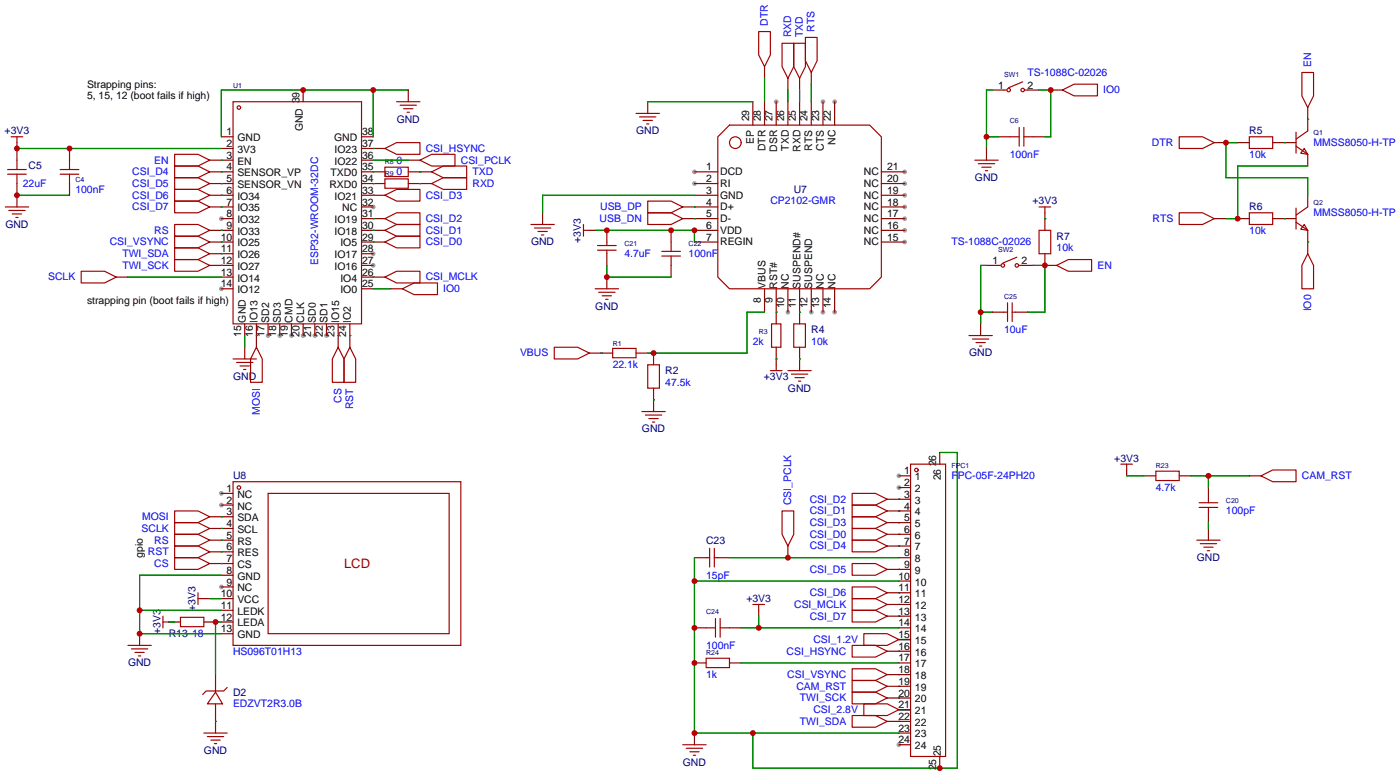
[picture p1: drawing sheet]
<svg xmlns="http://www.w3.org/2000/svg" width="304mm" height="168mm" viewBox="0 0 304 168" stroke-linecap="round" stroke-linejoin="round" font-family="sans-serif">
<g fill="#999">
<circle cx="81.2" cy="45" r=".51"/>
<circle cx="81.2" cy="55.1" r=".51"/>
<circle cx="81.2" cy="57.7" r=".51"/>
<circle cx="71" cy="72.9" r=".51"/>
<circle cx="68.5" cy="72.9" r=".51"/>
<circle cx="65.9" cy="72.9" r=".51"/>
<circle cx="63.4" cy="72.9" r=".51"/>
<circle cx="60.8" cy="72.9" r=".51"/>
<circle cx="58.3" cy="72.9" r=".51"/>
<circle cx="48.1" cy="62.7" r=".51"/>
<circle cx="48.1" cy="47.5" r=".51"/>
<circle cx="151" cy="37.3" r=".51"/>
<circle cx="151" cy="39.9" r=".51"/>
<circle cx="171.3" cy="67.8" r=".51"/>
<circle cx="176.4" cy="67.8" r=".51"/>
<circle cx="178.9" cy="67.8" r=".51"/>
<circle cx="181.5" cy="67.8" r=".51"/>
<circle cx="196.7" cy="52.6" r=".51"/>
<circle cx="196.7" cy="50" r=".51"/>
<circle cx="196.7" cy="47.5" r=".51"/>
<circle cx="196.7" cy="45" r=".51"/>
<circle cx="196.7" cy="42.4" r=".51"/>
<circle cx="196.7" cy="39.9" r=".51"/>
<circle cx="196.7" cy="37.3" r=".51"/>
<circle cx="181.5" cy="22.1" r=".51"/>
<circle cx="178.9" cy="22.1" r=".51"/>
<circle cx="168.8" cy="22.1" r=".51"/>
<circle cx="48.1" cy="107.2" r=".51"/>
<circle cx="48.1" cy="109.7" r=".51"/>
<circle cx="48.1" cy="127.5" r=".51"/>
<circle cx="195.5" cy="103.4" r=".51"/>
<circle cx="195.5" cy="105.9" r=".51"/>
<circle cx="195.5" cy="161.8" r=".51"/>
</g>
<g fill="none" stroke="#870000" stroke-width=".25">
<path d="M65.9 19.6v2.5M88.8 19.6v2.5M166.2 14.5v2.5M171.3 17v2.6M173.9 17v2.6M176.4 15.7v2.6M215.8 19.6h2.5M223.4 19.6h2.5M228.5 19.6h2.5M3.7 31v3.8M3.7 39.9v5.1M15.1 32.3v2.5"/>
<path d="M15.1 39.9v2.5M45.6 34.8h5.1M45.6 37.3h5.1M45.6 39.9h5.1M48.1 29.7h2.6M48.1 32.3h2.6M78.6 29.7h2.6M78.6 32.3h5.1M78.6 34.8h2.6M78.6 37.3h5.1M78.6 39.9h5.1M88.8 34.8h2.5"/>
<path d="M88.8 37.3h5.1M88.8 39.9h5.1M140.8 22.1v2.5M151 37.3h5.1M151 39.9h5.1M163.7 22.1v5.1M166.2 22.1v5.1M168.8 22.1v5.1M171.3 22.1v5.1M173.9 22.1v5.1M176.4 22.1v5.1M178.9 22.1v5.1"/>
<path d="M181.5 22.1v5.1M191.6 37.3h5.1M191.6 39.9h5.1M214.5 32.3v2.5M217 29.7h2.6M224.7 29.7h2.5M264 31h2.6M269.1 31h2.6M276.7 31h5.1M284.4 23.4v5M284.4 33.5v2.6M45.6 42.4h5.1"/>
<path d="M45.6 45h5.1M45.6 50h5.1M45.6 52.6h5.1M45.6 55.1h5.1M45.6 57.7h5.1M48.1 47.5h2.6M78.6 42.4h5.1M78.6 45h2.6M78.6 47.5h5.1M78.6 50h5.1M78.6 52.6h5.1M78.6 55.1h2.6"/>
<path d="M78.6 57.7h2.6M118 46.2v2.6M128.1 50h1.3M132 50v2.6M132 55.1v2.6M145.9 50v2.6M145.9 57.7v2.5M148.5 45h7.6M148.5 47.5h7.6M151 42.4h5.1M151 50h5.1M151 52.6h5.1"/>
<path d="M191.6 42.4h5.1M191.6 45h5.1M191.6 47.5h5.1M191.6 50h5.1M191.6 52.6h5.1M214.5 57.7h2.5M222.1 57.7h2.6M227.2 55.1v2.6h2.5M227.2 46.2v3.8M264 47.5h2.6M269.1 47.5h2.6M276.7 47.5h5.1"/>
<path d="M284.4 42.4v2.6M284.4 50v5.1M25.3 60.2h2.5M48.1 60.2h2.6M48.1 62.7h2.6M53.2 70.4v2.5M53.2 75.4v2.6M55.8 70.4v5M58.3 70.4v2.5M60.8 70.4v2.5M63.4 70.4v2.5M65.9 70.4v2.5"/>
<path d="M68.5 70.4v2.5M71 70.4v2.5M73.5 70.4v5M76.1 70.4v5M78.6 60.2h5.1M78.6 62.7h2.6M85 62.7h2.5M128.1 76.7h5.1M132 60.2v2.5M138.3 76.7h2.5M142.1 76.7v2.5M166.2 62.7v5.1"/>
<path d="M168.8 62.7v7.7M168.8 75.4v3.8M171.3 62.7v5.1M173.9 62.7v7.7M173.9 75.4v5.1M176.4 62.7v5.1M178.9 62.7v5.1M181.5 62.7v5.1M213.2 70.4v2.5M215.8 67.8h2.5M220.9 67.8h2.5M142.1 84.3v5.1"/>
<path d="M204.3 98.3v2.5M45.6 112.3h5.1M45.6 114.8h5.1M45.6 117.3h5.1M45.6 119.9h5.1M48.1 107.2h2.6M48.1 109.7h2.6M171.3 118.6v2.6M192.9 108.5h5.1M192.9 111h5.1M192.9 113.5h5.1M192.9 116.1h5.1"/>
<path d="M192.9 118.6h5.1M195.5 103.4h2.5M195.5 105.9h2.5M245 102.1v1.3M248.8 103.4h2.5M256.4 103.4h2.6M262.8 105.9v2.6M262.8 111v2.5M262.8 114.8v2.5M271.7 103.4h2.5M30.4 137.7v2.5M36.7 135.1h2.5"/>
<path d="M44.3 130h1.3M44.3 135.1h2.6M45.6 122.4h5.1M48.1 125h2.6M48.1 127.5h2.6M48.1 130h2.6M48.1 132.6h2.6M48.1 135.1h2.6M48.1 137.7h2.6M151 121.2h2.5M151 136.4h2.5M156.1 121.2h2.5"/>
<path d="M158.6 136.4h2.6M165 132.6v1.3M192.9 123.7h5.1M192.9 128.8h5.1M192.9 131.3h5.1M192.9 133.9h5.1M195.5 138.9h2.5M195.5 121.2h2.5M195.5 136.4h2.5M195.5 126.2h2.5M46.9 146.6v3.8M46.9 152.9v6.4"/>
<path d="M151 144h2.5M151 159.3v2.5M158.6 144h2.6M192.9 141.5h5.1M192.9 146.6h5.1M192.9 149.1h5.1M192.9 151.6h5.1M192.9 156.7h5.1M195.5 154.2h2.5M195.5 144h2.5M195.5 159.3h2.5M195.5 161.8h2.5"/>
<path d="M204.3 164.3v2.6"/>
</g>
<g fill="none" stroke="#a10000" stroke-width=".25">
<path d="M165 6.9h2.5v5l-1.3 2.6-1.2-2.6zM170.1 9.4h2.5v5.1l-1.3 2.5-1.2-2.5zM172.6 9.4h2.5v5.1l-1.2 2.5-1.3-2.5zM175.1 8.1h2.6v5.1l-1.3 2.5-1.3-2.5zM218.3 19.6h.5M222.4 17.8l-3.1 1.3M222.9 19.6h.5M231 19.6l2.6-1.3h5v2.5h-5zM283.1 15.7h2.5v5.1l-1.2 2.6-1.3-2.6zM1.7 37.8h4M1.7 36.8h4M2.4 29.7h2.6"/>
<path d="M3.7 29.7v1.3M3.7 34.8v2M3.7 37.8v2.1M13.1 37.8h4M13.1 36.8h4M15.1 34.8v2M15.1 37.8v2.1M38 33.5h5.1l2.5 1.3-2.5 1.3h-5.1zM38 36.1h5.1l2.5 1.2-2.5 1.3h-5.1zM38 38.6h5.1l2.5 1.3-2.5 1.2h-5.1zM50.7 22.1h27.9v48.3h-27.9zM83.7 36.3h5.1v2.1h-5.1z"/>
<path d="M83.7 38.9h5.1v2h-5.1zM83.7 32.3l2.5-1.3h5.1v2.5h-5.1zM86.2 22.1h5.1M87 22.9h3.6M87.8 23.6h2M88.5 24.4h.5M91.3 34.8l2.6-1.3h5v2.6h-5zM93.9 39.9l2.5-1.3h5.1v2.5h-5.1zM93.9 37.3l2.5-1.2h5.1v2.5h-5.1zM138.3 24.6h5.1M139.1 25.4h3.5M139.8 26.2h2.1"/>
<path d="M140.6 26.9h.5M158.6 27.2h30.5l2.5 2.5v30.5l-2.5 2.5h-30.5l-2.5-2.5v-30.5zM212 34.8h5M212.7 35.6h3.6M213.5 36.3h2M214.2 37.1h.6M219.6 29.7h2M221.6 27.7v4.1M222.6 29.7h2.1M222.6 27.7v4.1M256.4 29.7h5.1l2.5 1.3-2.5 1.3h-5.1zM271.7 29.7h5v2.6h-5z"/>
<path d="M281.8 31.8l2.6 1.7M281.8 28.7v4.6M283.6 32.3l.8 1.2-1.6-.2zM284.4 28.4l-2.6 1.8M1.1 45h5.1M1.9 45.7h3.6M2.7 46.5h2M3.4 47.2h.5M17.7 58.9h5l2.6 1.3-2.6 1.3h-5zM38 41.1h5.1l2.5 1.3-2.5 1.3h-5.1zM38 43.7h5.1l2.5 1.3-2.5 1.2h-5.1zM38 51.3h5.1l2.5 1.3-2.5 1.2h-5.1z"/>
<path d="M38 56.4h5.1l2.5 1.3-2.5 1.2h-5.1zM38 53.8h5.1l2.5 1.3-2.5 1.3h-5.1zM38 48.8h5.1l2.5 1.2-2.5 1.3h-5.1zM83.7 42.4l2.5-1.3h5.1v2.6h-5.1zM83.7 47.5l2.5-1.3h5.1v2.6h-5.1zM83.7 50l2.5-1.2h5.1v2.5h-5.1zM83.7 52.6l2.5-1.3h5.1v2.5h-5.1zM115.4 48.8h5.1M116.2 49.5h3.6M117 50.3h2M117.7 51.1h.5M126.9 48.8v2.5"/>
<path d="M126.9 50h1.2M129.9 54.4h4.1M129.9 53.3h4.1M132 52.6v.7M132 54.4v.7M140.8 43.7h5.1l2.6 1.3-2.6 1.2h-5.1zM140.8 46.2h5.1l2.6 1.3-2.6 1.3h-5.1zM143.9 54.6h4.1M143.9 55.6h4.1M145.9 52.6v2M145.9 55.6v2.1M217 57.7h.6"/>
<path d="M221.1 55.9l-3 1.3M221.6 57.7h.5M225.9 50h2.6v5.1h-2.6zM225.9 45h2.6M227.2 45v1.2M229.7 57.7l2.6-1.3h5.1v2.5h-5.1zM256.4 46.2h5.1l2.5 1.3-2.5 1.3h-5.1zM271.7 46.2h5v2.6h-5zM281.8 45.2v4.6M281.8 48.3l2.6 1.7M283.6 48.8l.8 1.2-1.6-.2zM284.4 55.1l1.2 2.6v5h-2.5v-5z"/>
<path d="M284.4 45l-2.6 1.7M50.7 78h5.1M51.4 78.7h3.6M52.2 79.5h2M55.8 75.4l1.2 2.6v5.1h-2.5v-5.1zM73.5 75.4l1.3 2.6v5.1h-2.5v-5.1zM76.1 75.4l1.2 2.6v5.1h-2.5v-5.1zM83.7 60.2l2.5-1.3h5.1v2.6h-5.1zM87.5 62.7l2.5-1.2h5.1v2.5h-5.1zM120.5 75.4h5.1l2.5 1.3-2.5 1.3h-5.1zM129.4 62.7h5.1M130.2 63.5h3.5"/>
<path d="M130.9 64.3h2.1M131.7 65h.5M133.2 75.7h5.1v2h-5.1zM140.8 79.2h2.6v5.1h-2.6zM167.8 70.4h2v5h-2zM168.8 79.2v1.3M172.6 70.4h2.5v5h-2.5zM210.7 72.9h5.1M211.5 73.7h3.5M212.2 74.4h2M213 75.2h.5M218.3 67.8h.8"/>
<path d="M219.1 65.8v4M220.1 65.8v4M220.1 67.8h.8M53 80.3h.5M139.6 89.4h5.1M140.3 90.2h3.6M141.1 90.9h2M141.9 91.7h.5M167.5 80.5h2.6M171.3 80.5h5.1M172.1 81.3h3.5M172.8 82h2.1"/>
<path d="M173.6 82.8h.5M38 111h5.1l2.5 1.3-2.5 1.2h-5.1zM38 113.5h5.1l2.5 1.3-2.5 1.3h-5.1zM38 116.1h5.1l2.5 1.2-2.5 1.3h-5.1zM38 118.6h5.1l2.5 1.3-2.5 1.3h-5.1zM50.7 104.6h49.5v35.6h-49.5zM58.3 107.2h39.4v30.5h-39.4zM154.3 119.1v4.1M155.3 119.1v4.1M170.1 111h2.5v5.1l-1.3 2.5-1.2-2.5zM185.3 107.2h5.1l2.5 1.3-2.5 1.2h-5.1zM185.3 109.7h5.1l2.5 1.3-2.5 1.3h-5.1z"/>
<path d="M185.3 112.3h5.1l2.5 1.2-2.5 1.3h-5.1zM185.3 114.8h5.1l2.5 1.3-2.5 1.2h-5.1zM185.3 117.3h5.1l2.5 1.3-2.5 1.3h-5.1zM198 100.8h7.6v63.5h-7.6zM243.7 100.8h2.6M245 100.8v1.3M251.3 102.4h5.1v2h-5.1zM260.2 117.3h5.1M260.7 110.2h4.1M260.7 109.2h4.1M261 118.1h3.5M261.7 118.9h2.1"/>
<path d="M262.5 119.6h.5M262.8 108.5v.7M262.8 110.2v.8M274.2 103.4l2.5-1.3h5.1v2.5h-5.1zM35.4 133.9v2.5M35.4 135.1h1.3M38 121.2h5.1l2.5 1.2-2.5 1.3h-5.1zM39.2 134.1h5.1v2h-5.1zM43.1 128.8v2.5M43.1 130h1.2M153.5 121.2h.8M153.5 136.4h2.1"/>
<path d="M155.3 121.2h.8M155.6 134.4v4M156.6 134.4v4M156.6 136.4h2M163.7 131.3h2.5M165 131.3v1.3M185.3 122.4h5.1l2.5 1.3-2.5 1.3h-5.1zM185.3 127.5h5.1l2.5 1.3-2.5 1.2h-5.1zM185.3 130h5.1l2.5 1.3-2.5 1.3h-5.1zM185.3 132.6h5.1l2.5 1.3-2.5 1.2h-5.1zM187.8 137.7h5.1l2.6 1.2-2.6 1.3h-5.1zM27.8 140.2h5.1"/>
<path d="M28.6 141h3.5M29.3 141.7h2.1M30.1 142.5h.5M44.3 159.3h5.1M46.9 150.4l1.5 2.5h-3.3zM49.4 149.4l-.8 .7h-3.8l-.7 .8M153.5 143h5.1v2h-5.1zM185.3 140.2h5.1l2.5 1.3-2.5 1.2h-5.1zM185.3 145.3h5.1l2.5 1.3-2.5 1.2h-5.1zM185.3 147.8h5.1l2.5 1.3-2.5 1.3h-5.1zM185.3 150.4h5.1l2.5 1.2-2.5 1.3h-5.1zM185.3 155.4h5.1l2.5 1.3-2.5 1.3h-5.1z"/>
<path d="M187.8 152.9h5.1l2.6 1.3-2.6 1.2h-5.1zM45.1 160h3.5M45.8 160.8h2.1M46.6 161.5h.5M148.5 161.8h5M149.2 162.6h3.6M150 163.3h2M150.7 164.1h.6"/>
<circle cx="219.3" cy="19.6" r=".38"/>
<circle cx="222.4" cy="19.6" r=".38"/>
<circle cx="51.9" cy="23.4" r=".38"/>
<circle cx="159.9" cy="31" r="1.27"/>
<circle cx="218.1" cy="57.7" r=".38"/>
<circle cx="221.1" cy="57.7" r=".38"/>
<circle cx="51.9" cy="105.9" r=".38"/>
<circle cx="199.3" cy="102.1" r=".38"/>
</g>
<g fill="none" stroke="#008700" stroke-width=".25">
<path d="M81.2 19.6v10.1M88.8 19.6h-40.7v10.1M166.2 17v5.1M171.3 19.6v2.5M173.9 19.6v2.5M176.4 18.3v3.8M215.8 19.6h-1.3v12.7M225.9 19.6h2.6v10.1h-1.3M3.7 32.3h44.4M48.1 34.8h.1M48.1 37.3h.1M48.1 39.9h.1"/>
<path d="M81.2 37.3h.1M81.2 39.9h.1M81.2 32.3h.1M81.2 34.8h7.6M91.3 39.9h.1M91.3 37.3h.1M140.8 22.1h22.9M214.5 29.7h2.5M269.1 31h-2.5v7.6h17.8v3.8M279.3 31h.1M284.4 25.9h.1M284.4 36.1h-15.3v11.4h-2.5"/>
<path d="M3.7 42.4h11.4M48.1 42.4h.1M48.1 45h.1M48.1 52.6h.1M48.1 55.1h.1M48.1 57.7h.1M48.1 50h.1M81.2 42.4h.1M81.2 47.5h.1M81.2 50h.1M81.2 52.6h.1M129.4 50h21.6v2.6"/>
<path d="M132 57.7v2.5h13.9M151 45h.1M151 47.5h.1M151 42.4h-33v3.8M214.5 57.7h-1.3v12.7M224.7 57.7h2.5v10.1h-3.8M227.2 47.5h.1M279.3 47.5h.1M284.4 52.6h.1M27.8 60.2h20.3M53.2 72.9v2.5M55.8 72.9h.1"/>
<path d="M73.5 72.9h.1M76.1 72.9h.1M81.2 60.2h.1M81.2 62.7h3.8M130.7 76.7h.1M166.2 67.8h-3.8v8.9h-21.6M168.8 67.8h.1M168.8 78h.1M173.9 67.8h.1M173.9 78h.1M213.2 67.8h2.6M142.1 86.9h.1"/>
<path d="M204.3 98.3h3.9v68.6h-44.5v-7.6M48.1 112.3h.1M48.1 114.8h.1M48.1 117.3h.1M48.1 119.9h.1M195.5 118.6h.1M195.5 116.1h.1M195.5 113.5h.1M195.5 111h.1M195.5 108.5h.1M245 103.4h3.8M259 103.4h12.7"/>
<path d="M262.8 103.4v2.5M262.8 113.5v1.3M30.4 132.6h17.7M36.7 135.1h1.3M45.6 130h2.5M48.1 122.4h.1M48.1 135.1h-1.2v11.5M48.1 125h-17.7v12.7h17.7M151 121.2v38.1h44.5M151 126.2h44.5M158.6 121.2h36.9M161.2 136.4h34.3"/>
<path d="M165 133.9v2.5M195.5 133.9h.1M195.5 131.3h.1M195.5 128.8h.1M195.5 123.7h.1M195.5 138.9h2.5M46.9 156.7h.1M161.2 144h34.3M195.5 156.7h.1M195.5 151.6h.1M195.5 141.5h.1M195.5 149.1h.1"/>
<path d="M195.5 146.6h.1M195.5 154.2h2.5"/>
</g>
<g fill="#c00">
<circle cx="81.2" cy="19.6" r=".63"/>
<circle cx="65.9" cy="19.6" r=".63"/>
<circle cx="145.9" cy="50" r=".63"/>
<circle cx="132" cy="50" r=".63"/>
<circle cx="151" cy="50" r=".63"/>
<circle cx="142.1" cy="76.7" r=".63"/>
<circle cx="269.1" cy="47.5" r=".63"/>
<circle cx="266.6" cy="31" r=".63"/>
<circle cx="3.7" cy="32.3" r=".63"/>
<circle cx="15.1" cy="32.3" r=".63"/>
<circle cx="3.7" cy="42.4" r=".63"/>
<circle cx="228.5" cy="19.6" r=".63"/>
<circle cx="214.5" cy="29.7" r=".63"/>
<circle cx="227.2" cy="57.7" r=".63"/>
<circle cx="213.2" cy="67.8" r=".63"/>
<circle cx="262.8" cy="103.4" r=".63"/>
<circle cx="132" cy="60.2" r=".63"/>
<circle cx="30.4" cy="132.6" r=".63"/>
<circle cx="30.4" cy="137.7" r=".63"/>
<circle cx="46.9" cy="135.1" r=".63"/>
<circle cx="171.3" cy="121.2" r=".63"/>
<circle cx="163.7" cy="159.3" r=".63"/>
<circle cx="204.3" cy="166.9" r=".63"/>
<circle cx="151" cy="159.3" r=".63"/>
<circle cx="151" cy="144" r=".63"/>
<circle cx="151" cy="136.4" r=".63"/>
<circle cx="151" cy="126.2" r=".63"/>
<circle cx="165" cy="136.4" r=".63"/>
</g>
<text font-size="2.8" fill="#a00000" x="74.8" y="123.5">LCD</text>
<g font-size="2.3" fill="#00f">
<text x="167" y="5.6" transform="rotate(-90 167 5.6)">DTR</text>
<text x="172" y="8.1" transform="rotate(-90 172 8.1)">RXD</text>
<text x="174.6" y="8.1" transform="rotate(-90 174.6 8.1)">TXD</text>
<text x="177.1" y="6.9" transform="rotate(-90 177.1 6.9)">RTS</text>
<text x="223.4" y="16.5">TS-1088C-02026</text>
<text x="285.1" y="14.5" transform="rotate(-90 285.1 14.5)">EN</text>
<text x="239.9" y="20.3">IO0</text>
<text x="33.6" y="35.5">EN</text>
<text x="86.2" y="35.5">0</text>
<text x="92.6" y="33">CSI_HSYNC</text>
<text x="100.2" y="35.5">CSI_PCLK</text>
<text x="219.6" y="34.3">100nF</text>
<text x="250.5" y="31.7">DTR</text>
<text x="271.7" y="34.3">10k</text>
<text x="285.6" y="31.7">MMSS8050-H-TP</text>
<text x="5" y="40.6">22uF</text>
<text x="16.4" y="41.9">100nF</text>
<text x="28.8" y="38.1">CSI_D4</text>
<text x="28.8" y="40.6">CSI_D5</text>
<text x="86.2" y="38.1">0</text>
<text x="102.7" y="40.6">RXD</text>
<text x="102.7" y="38.1">TXD</text>
<text x="28.8" y="43.1">CSI_D6</text>
<text x="28.8" y="45.7">CSI_D7</text>
<text x="92.6" y="43.1">CSI_D3</text>
<text x="130.5" y="45.7">USB_DP</text>
<text x="167.5" y="44.4">CP2102-GMR</text>
<text x="285.6" y="47">MMSS8050-H-TP</text>
<text x="23.8" y="53.3">CSI_VSYNC</text>
<text x="33.6" y="50.8">RS</text>
<text x="92.6" y="48.2">CSI_D2</text>
<text x="92.6" y="50.8">CSI_D1</text>
<text x="92.6" y="53.3">CSI_D0</text>
<text x="130.4" y="48.2">USB_DN</text>
<text x="206.9" y="53.3">TS-1088C-02026</text>
<text x="250.6" y="48.2">RTS</text>
<text x="271.7" y="50.8">10k</text>
<text x="26.6" y="58.4">TWI_SCK</text>
<text x="26.6" y="55.8">TWI_SDA</text>
<text x="69.2" y="57.7" transform="rotate(-90 69.2 57.7)">ESP32-WROOM-32DC</text>
<text x="135.8" y="55.8">4.7uF</text>
<text x="149.7" y="55.8">100nF</text>
<text x="229.7" y="54.6">10k</text>
<text x="238.6" y="58.4">EN</text>
<text x="10.5" y="60.9">SCLK</text>
<text x="92.6" y="60.9">CSI_MCLK</text>
<text x="96.4" y="63.5">IO0</text>
<text x="285.1" y="67.7" transform="rotate(-90 285.1 67.7)">IO0</text>
<text x="113.1" y="77.4">VBUS</text>
<text x="163.7" y="74.9">2k</text>
<text x="176.4" y="74.9">10k</text>
<text x="218.3" y="72.4">10uF</text>
<text x="133.2" y="80">22.1k</text>
<text x="144.7" y="83.8">47.5k</text>
<text x="74.3" y="87.5" transform="rotate(-90 74.3 87.5)">CS</text>
<text x="76.8" y="88.9" transform="rotate(-90 76.8 88.9)">RST</text>
<text x="56.5" y="90.1" transform="rotate(-90 56.5 90.1)">MOSI</text>
<text x="206.9" y="104.1">FPC-05F-24PH20</text>
<text x="251.3" y="106.6">4.7k</text>
<text x="283.1" y="104.1">CAM_RST</text>
<text x="30.9" y="113">MOSI</text>
<text x="172" y="109.7" transform="rotate(-90 172 109.7)">CSI_PCLK</text>
<text x="176.1" y="109.2">CSI_D2</text>
<text x="176.1" y="111.7">CSI_D1</text>
<text x="266.6" y="111.7">100pF</text>
<text x="30.8" y="115.5">SCLK</text>
<text x="33.6" y="118.1">RS</text>
<text x="176.1" y="114.3">CSI_D3</text>
<text x="176.1" y="116.8">CSI_D0</text>
<text x="176.1" y="119.3">CSI_D4</text>
<text x="32.2" y="120.6">RST</text>
<text x="33.6" y="123.2">CS</text>
<text x="153.5" y="125.7">15pF</text>
<text x="176.1" y="124.4">CSI_D5</text>
<text x="176.1" y="129.5">CSI_D6</text>
<text x="172.7" y="132">CSI_MCLK</text>
<text x="176.1" y="134.6">CSI_D7</text>
<text x="41.8" y="138.4">18</text>
<text x="50.7" y="142.2">HS096T01H13</text>
<text x="153.5" y="140.9">100nF</text>
<text x="171" y="142.2">CSI_HSYNC</text>
<text x="176.9" y="139.7">CSI_1.2V</text>
<text x="153.5" y="147.3">1k</text>
<text x="171.2" y="147.3">CSI_VSYNC</text>
<text x="173.2" y="149.8">CAM_RST</text>
<text x="50.7" y="153.6">EDZVT2R3.0B</text>
<text x="173.9" y="152.4">TWI_SCK</text>
<text x="176.9" y="154.9">CSI_2.8V</text>
<text x="173.9" y="157.4">TWI_SDA</text>
</g>
<g font-size="2.3">
<text x="18.9" y="19">Strapping pins:</text>
<text x="18.9" y="21.6">5, 15, 12 (boot fails if high)</text>
<text x="65.1" y="22.5" transform="rotate(-90 65.1 22.5)">39</text>
<text x="217.1" y="19.2">1</text>
<text x="223.4" y="19.2">2</text>
<text x="49.3" y="29.4">1</text>
<text x="65.9" y="28.6" transform="rotate(-90 65.9 28.6)">GND</text>
<text x="78.7" y="29.4">38</text>
<text x="162.9" y="26.4" transform="rotate(-90 162.9 26.4)">29</text>
<text x="165.4" y="26.4" transform="rotate(-90 165.4 26.4)">28</text>
<text x="168" y="26.4" transform="rotate(-90 168 26.4)">27</text>
<text x="170.5" y="26.4" transform="rotate(-90 170.5 26.4)">26</text>
<text x="173.1" y="26.4" transform="rotate(-90 173.1 26.4)">25</text>
<text x="175.6" y="26.4" transform="rotate(-90 175.6 26.4)">24</text>
<text x="178.1" y="26.4" transform="rotate(-90 178.1 26.4)">23</text>
<text x="180.7" y="26.4" transform="rotate(-90 180.7 26.4)">22</text>
<text x="49.3" y="34.5">3</text>
<text x="49.3" y="31.9">2</text>
<text x="51.6" y="35.8">EN</text>
<text x="51.6" y="33.2">3V3</text>
<text x="51.6" y="30.7">GND</text>
<text x="72.6" y="30.7">GND</text>
<text x="72.8" y="33.2">IO23</text>
<text x="72.8" y="35.8">IO22</text>
<text x="78.7" y="31.9">37</text>
<text x="78.7" y="34.5">36</text>
<text x="163.9" y="31.2" transform="rotate(-90 163.9 31.2)">EP</text>
<text x="166.5" y="32.8" transform="rotate(-90 166.5 32.8)">DTR</text>
<text x="169" y="33" transform="rotate(-90 169 33)">DSR</text>
<text x="171.5" y="32.7" transform="rotate(-90 171.5 32.7)">TXD</text>
<text x="174.1" y="33" transform="rotate(-90 174.1 33)">RXD</text>
<text x="176.6" y="32.7" transform="rotate(-90 176.6 32.7)">RTS</text>
<text x="179.2" y="32.7" transform="rotate(-90 179.2 32.7)">CTS</text>
<text x="181.7" y="31.4" transform="rotate(-90 181.7 31.4)">NC</text>
<text x="49.3" y="39.6">5</text>
<text x="49.3" y="37">4</text>
<text x="51.6" y="40.8">SENSOR_VN</text>
<text x="51.6" y="38.3">SENSOR_VP</text>
<text x="71.6" y="40.8">RXD0</text>
<text x="71.9" y="38.3">TXD0</text>
<text x="78.7" y="37">35</text>
<text x="78.7" y="39.6">34</text>
<text x="153.6" y="37">1</text>
<text x="153.6" y="39.6">2</text>
<text x="156.6" y="38">DCD</text>
<text x="156.6" y="40.6">RI</text>
<text x="187.9" y="40.6">NC</text>
<text x="187.9" y="38">NC</text>
<text x="192.9" y="39.6">20</text>
<text x="192.9" y="37">21</text>
<text x="49.3" y="47.2">8</text>
<text x="49.3" y="44.6">7</text>
<text x="49.3" y="42.1">6</text>
<text x="51.6" y="45.9">IO35</text>
<text x="51.6" y="43.4">IO34</text>
<text x="72.8" y="43.4">IO21</text>
<text x="74.4" y="45.9">NC</text>
<text x="78.7" y="42.1">33</text>
<text x="78.7" y="44.6">32</text>
<text x="78.7" y="47.2">31</text>
<text x="153.6" y="42.1">3</text>
<text x="153.6" y="44.6">4</text>
<text x="153.6" y="47.2">5</text>
<text x="156.6" y="43.1">GND</text>
<text x="156.6" y="45.7">D+</text>
<text x="187.9" y="45.7">NC</text>
<text x="187.9" y="43.1">NC</text>
<text x="192.9" y="47.2">17</text>
<text x="192.9" y="44.6">18</text>
<text x="192.9" y="42.1">19</text>
<text x="48" y="52.3">10</text>
<text x="49.3" y="49.7">9</text>
<text x="51.6" y="53.5">IO25</text>
<text x="51.6" y="51">IO33</text>
<text x="51.6" y="48.5">IO32</text>
<text x="72.8" y="48.5">IO19</text>
<text x="72.8" y="51">IO18</text>
<text x="74" y="53.5">IO5</text>
<text x="78.7" y="49.7">30</text>
<text x="78.7" y="52.3">29</text>
<text x="153.6" y="49.7">6</text>
<text x="153.6" y="52.3">7</text>
<text x="156.6" y="48.2">D-</text>
<text x="156.6" y="50.7">VDD</text>
<text x="156.6" y="53.3">REGIN</text>
<text x="187.9" y="53.3">NC</text>
<text x="187.9" y="50.7">NC</text>
<text x="187.9" y="48.2">NC</text>
<text x="192.9" y="52.3">15</text>
<text x="192.9" y="49.7">16</text>
<text x="48" y="59.9">13</text>
<text x="48" y="57.3">12</text>
<text x="48" y="54.8">11</text>
<text x="51.6" y="58.6">IO27</text>
<text x="51.6" y="56.1">IO26</text>
<text x="72.8" y="56.1">IO17</text>
<text x="72.8" y="58.6">IO16</text>
<text x="78.7" y="54.8">28</text>
<text x="78.7" y="57.3">27</text>
<text x="78.7" y="59.9">26</text>
<text x="215.8" y="57.3">1</text>
<text x="222.1" y="57.3">2</text>
<text x="48" y="62.4">14</text>
<text x="51.6" y="63.7">IO12</text>
<text x="51.6" y="61.2">IO14</text>
<text x="74" y="61.2">IO4</text>
<text x="74" y="63.7">IO0</text>
<text x="78.7" y="62.4">25</text>
<text x="165.4" y="65.8" transform="rotate(-90 165.4 65.8)">8</text>
<text x="166.5" y="62.7" transform="rotate(-90 166.5 62.7)">VBUS</text>
<text x="168" y="65.8" transform="rotate(-90 168 65.8)">9</text>
<text x="169" y="62.7" transform="rotate(-90 169 62.7)">RST#</text>
<text x="171.5" y="62.7" transform="rotate(-90 171.5 62.7)">NC</text>
<text x="174.1" y="62.7" transform="rotate(-90 174.1 62.7)">SUSPEND#</text>
<text x="176.6" y="62.7" transform="rotate(-90 176.6 62.7)">SUSPEND</text>
<text x="179.2" y="62.7" transform="rotate(-90 179.2 62.7)">NC</text>
<text x="181.7" y="62.7" transform="rotate(-90 181.7 62.7)">NC</text>
<text x="18.9" y="66">strapping pin (boot fails if high)</text>
<text x="53.4" y="70.1" transform="rotate(-90 53.4 70.1)">GND</text>
<text x="56" y="70.1" transform="rotate(-90 56 70.1)">IO13</text>
<text x="58.5" y="70.1" transform="rotate(-90 58.5 70.1)">SD2</text>
<text x="61.1" y="70.1" transform="rotate(-90 61.1 70.1)">SD3</text>
<text x="63.6" y="70.1" transform="rotate(-90 63.6 70.1)">CMD</text>
<text x="66.1" y="70.1" transform="rotate(-90 66.1 70.1)">CLK</text>
<text x="68.7" y="70.1" transform="rotate(-90 68.7 70.1)">SD0</text>
<text x="71.2" y="70.1" transform="rotate(-90 71.2 70.1)">SD1</text>
<text x="73.8" y="70.1" transform="rotate(-90 73.8 70.1)">IO15</text>
<text x="76.3" y="70.1" transform="rotate(-90 76.3 70.1)">IO2</text>
<text x="170.5" y="67" transform="rotate(-90 170.5 67)">10</text>
<text x="173.1" y="67" transform="rotate(-90 173.1 67)">11</text>
<text x="175.6" y="67" transform="rotate(-90 175.6 67)">12</text>
<text x="178.1" y="67" transform="rotate(-90 178.1 67)">13</text>
<text x="180.7" y="67" transform="rotate(-90 180.7 67)">14</text>
<text x="52.4" y="73.2" transform="rotate(-90 52.4 73.2)">15</text>
<text x="55" y="73.2" transform="rotate(-90 55 73.2)">16</text>
<text x="57.5" y="73.2" transform="rotate(-90 57.5 73.2)">17</text>
<text x="60" y="73.2" transform="rotate(-90 60 73.2)">18</text>
<text x="62.6" y="73.2" transform="rotate(-90 62.6 73.2)">19</text>
<text x="65.1" y="73.2" transform="rotate(-90 65.1 73.2)">20</text>
<text x="67.7" y="73.2" transform="rotate(-90 67.7 73.2)">21</text>
<text x="70.2" y="73.2" transform="rotate(-90 70.2 73.2)">22</text>
<text x="72.7" y="73.2" transform="rotate(-90 72.7 73.2)">23</text>
<text x="75.3" y="73.2" transform="rotate(-90 75.3 73.2)">24</text>
<text x="203.5" y="101.3" transform="rotate(-90 203.5 101.3)">26</text>
<text x="49.3" y="106.9">1</text>
<text x="196.6" y="103.1">1</text>
<text x="196.6" y="105.6">2</text>
<text x="198.9" y="104.3">1</text>
<text x="198.9" y="106.9">2</text>
<text x="204.6" y="104.4" transform="rotate(-90 204.6 104.4)">26</text>
<text x="49.3" y="109.4">2</text>
<text x="49.3" y="112">3</text>
<text x="51.6" y="108.1">NC</text>
<text x="51.6" y="110.7">NC</text>
<text x="51.6" y="113.2">SDA</text>
<text x="196.6" y="108.1">3</text>
<text x="196.6" y="110.7">4</text>
<text x="196.6" y="113.2">5</text>
<text x="198.9" y="109.4">3</text>
<text x="198.9" y="112">4</text>
<text x="49.3" y="114.5">4</text>
<text x="49.3" y="117">5</text>
<text x="49.3" y="119.6">6</text>
<text x="51.6" y="115.8">SCL</text>
<text x="51.6" y="118.3">RS</text>
<text x="196.6" y="115.8">6</text>
<text x="196.6" y="118.3">7</text>
<text x="198.9" y="114.5">5</text>
<text x="198.9" y="117">6</text>
<text x="198.9" y="119.6">7</text>
<text x="31.1" y="121.2" transform="rotate(-90 31.1 121.2)">gpio</text>
<text x="49.3" y="122.1">7</text>
<text x="49.3" y="124.7">8</text>
<text x="51.6" y="120.8">RES</text>
<text x="51.6" y="123.4">CS</text>
<text x="51.6" y="125.9">GND</text>
<text x="195.3" y="125.9">10</text>
<text x="196.6" y="120.8">8</text>
<text x="196.6" y="123.4">9</text>
<text x="198.9" y="122.1">8</text>
<text x="198.9" y="124.7">9</text>
<text x="48" y="129.7">10</text>
<text x="49.3" y="127.2">9</text>
<text x="51.6" y="128.5">NC</text>
<text x="51.6" y="131">VCC</text>
<text x="195.3" y="128.5">11</text>
<text x="195.3" y="131">12</text>
<text x="198.9" y="127.2">10</text>
<text x="198.9" y="129.7">11</text>
<text x="48" y="132.3">11</text>
<text x="48" y="134.8">12</text>
<text x="48" y="137.4">13</text>
<text x="51.6" y="133.5">LEDK</text>
<text x="51.6" y="136.1">LEDA</text>
<text x="195.3" y="133.5">13</text>
<text x="195.3" y="136.1">14</text>
<text x="198.9" y="132.3">12</text>
<text x="198.9" y="134.8">13</text>
<text x="198.9" y="137.4">14</text>
<text x="51.6" y="138.6">GND</text>
<text x="195.3" y="138.6">15</text>
<text x="195.3" y="141.2">16</text>
<text x="195.3" y="143.7">17</text>
<text x="198.9" y="139.9">15</text>
<text x="198.9" y="142.4">16</text>
<text x="195.3" y="146.2">18</text>
<text x="195.3" y="148.8">19</text>
<text x="198.9" y="145">17</text>
<text x="198.9" y="147.5">18</text>
<text x="195.3" y="151.3">20</text>
<text x="195.3" y="153.9">21</text>
<text x="198.9" y="150.1">19</text>
<text x="198.9" y="152.6">20</text>
<text x="198.9" y="155.1">21</text>
<text x="195.3" y="156.4">22</text>
<text x="195.3" y="158.9">23</text>
<text x="195.3" y="161.5">24</text>
<text x="198.9" y="157.7">22</text>
<text x="198.9" y="160.2">23</text>
<text x="198.9" y="162.8">24</text>
<text x="203.5" y="167.3" transform="rotate(-90 203.5 167.3)">25</text>
<text x="204.6" y="164.3" transform="rotate(-90 204.6 164.3)">25</text>
</g>
<g font-size="2.3" fill="#000080">
<text x="1" y="29.2">+3V3</text>
<text x="86.3" y="26.6">GND</text>
<text x="138.3" y="29.2">GND</text>
<text x="271.7" y="29.2">R5</text>
<text x="6.2" y="36.8">C5</text>
<text x="172.6" y="41.9">U7</text>
<text x="212" y="39.3">GND</text>
<text x="224.5" y="44.4">+3V3</text>
<text x="271.7" y="45.7">R6</text>
<text x="1.2" y="49.5">GND</text>
<text x="115.5" y="53.3">GND</text>
<text x="126.3" y="52.7" transform="rotate(-90 126.3 52.7)">+3V3</text>
<text x="229.7" y="52">R7</text>
<text x="129.4" y="67.3">GND</text>
<text x="176.4" y="72.4">R4</text>
<text x="210.7" y="77.4">GND</text>
<text x="50.7" y="82.5">GND</text>
<text x="144.7" y="81.2">R2</text>
<text x="166.1" y="82.5">+3V3</text>
<text x="171.3" y="85.1">GND</text>
<text x="139.6" y="93.9">GND</text>
<text x="242.3" y="100.3">+3V3</text>
<text x="50.7" y="104.1">U8</text>
<text x="153.5" y="118.1">C23</text>
<text x="260.2" y="121.9">GND</text>
<text x="162.3" y="130.8">+3V3</text>
<text x="34.9" y="137.8" transform="rotate(-90 34.9 137.8)">+3V3</text>
<text x="42.5" y="132.7" transform="rotate(-90 42.5 132.7)">+3V3</text>
<text x="36.7" y="138.4">R13</text>
<text x="27.8" y="144.7">GND</text>
<text x="50.7" y="151.1">D2</text>
<text x="44.3" y="163.8">GND</text>
<text x="148.5" y="166.3">GND</text>
</g>
<g font-size="1.5" fill="#000080">
<text x="218.3" y="16.7">SW1</text>
<text x="50.7" y="19.2">U1</text>
<text x="219.6" y="26.8">C6</text>
<text x="285.6" y="29.4">Q1</text>
<text x="83.7" y="35.7">R8</text>
<text x="16.4" y="39.5">C4</text>
<text x="83.7" y="38.2">R9</text>
<text x="285.6" y="44.6">Q2</text>
<text x="135.8" y="53.5">C21</text>
<text x="149.7" y="53.5">C22</text>
<text x="217" y="54.8">SW2</text>
<text x="218.3" y="64.9">C25</text>
<text x="133.2" y="75.1">R1</text>
<text x="165" y="72.5">R3</text>
<text x="206.9" y="101.7">FPC1</text>
<text x="251.3" y="101.7">R23</text>
<text x="266.6" y="109.4">C20</text>
<text x="153.5" y="133.5">C24</text>
<text x="153.5" y="142.4">R24</text>
</g>
</svg>
